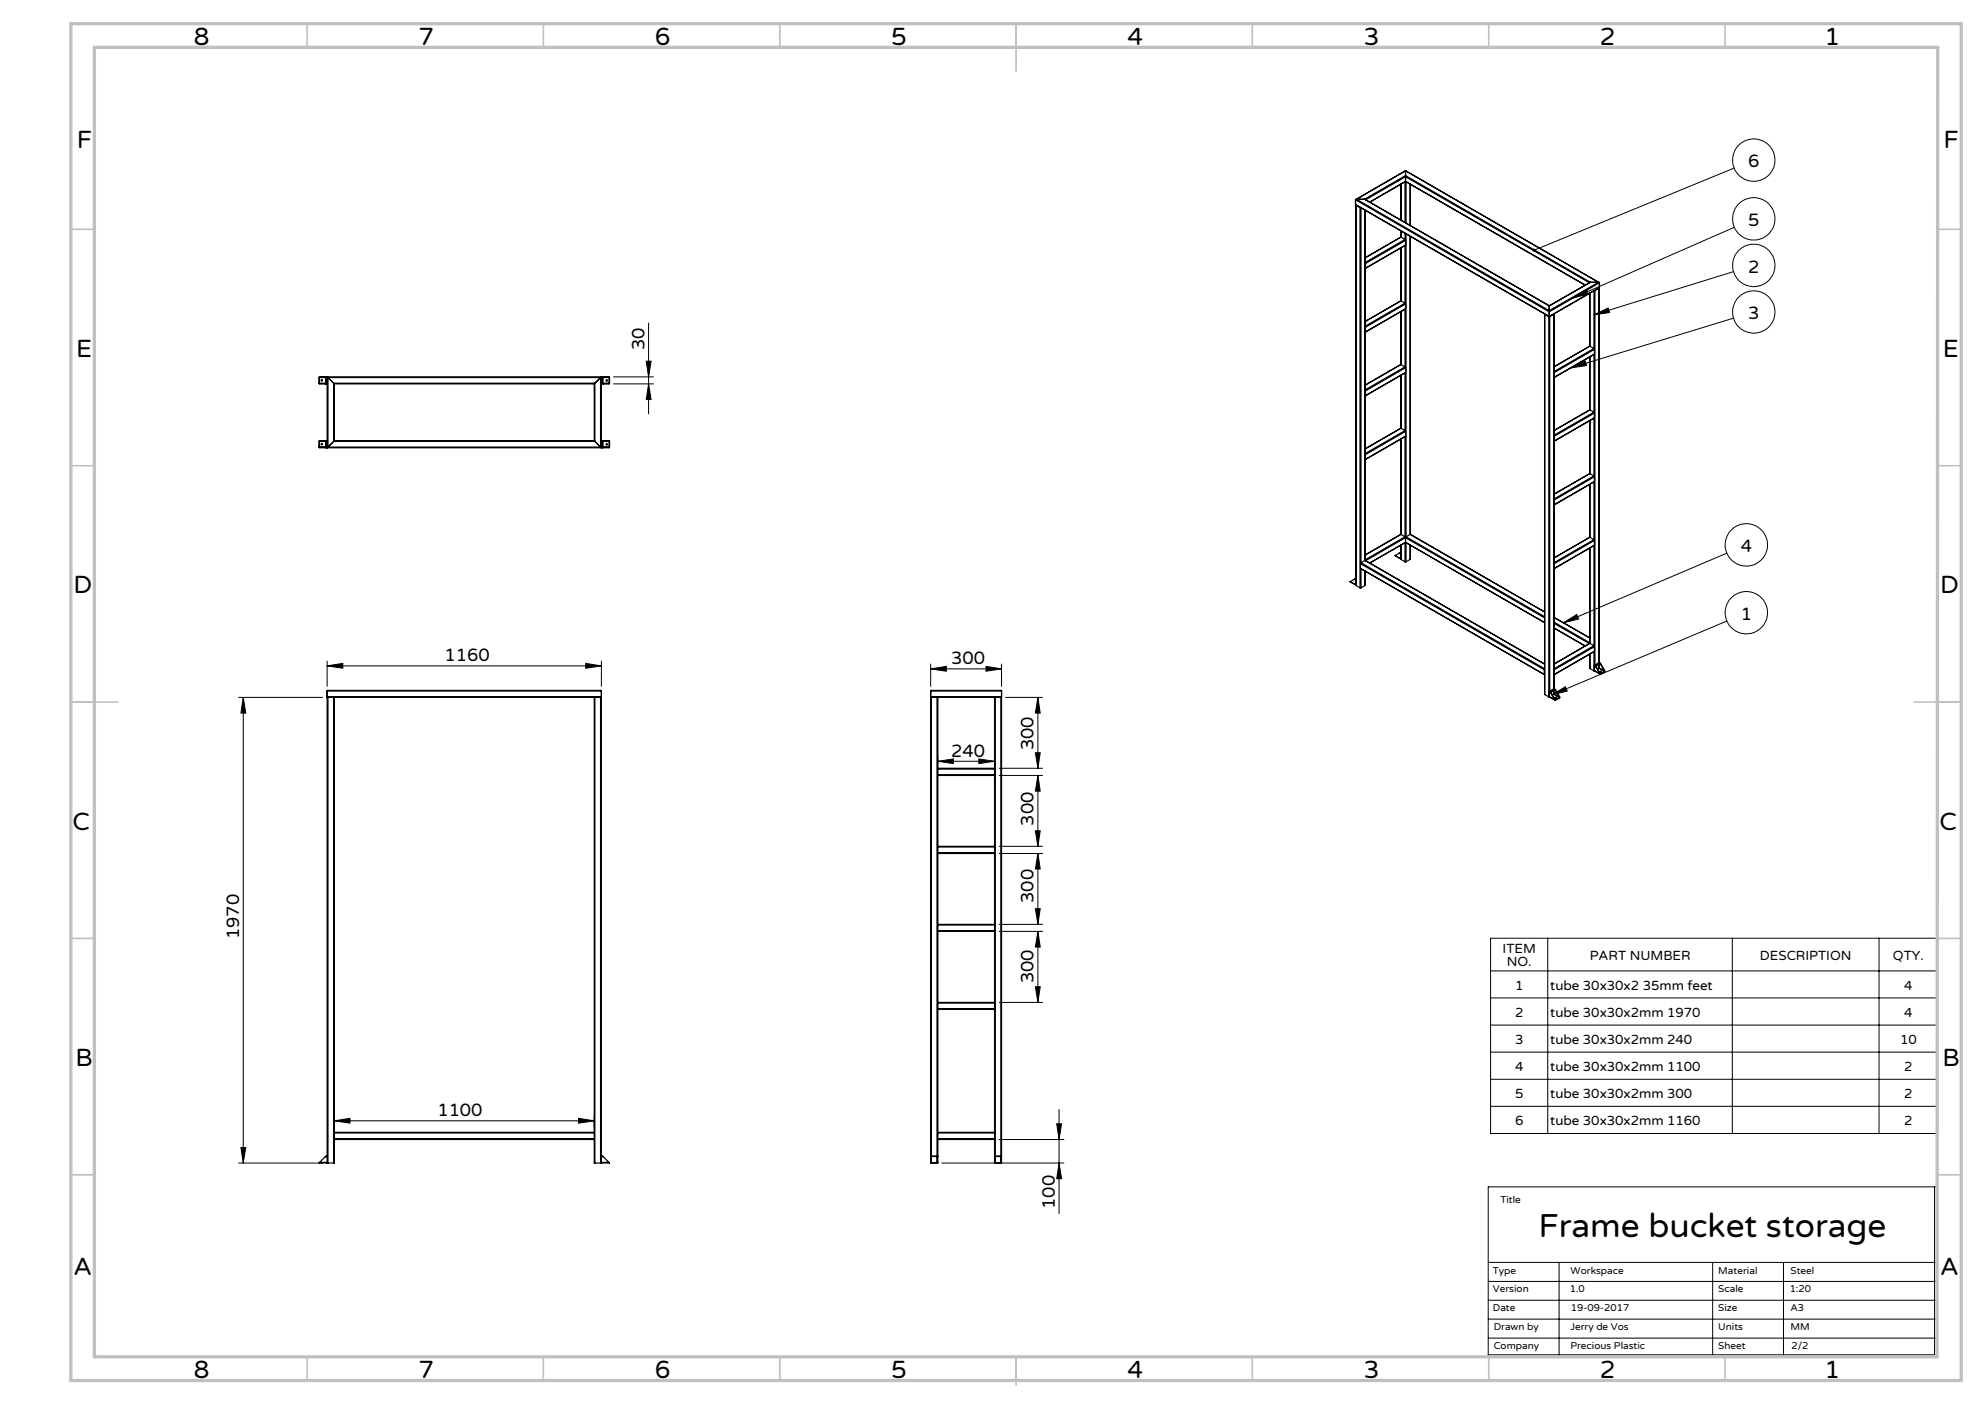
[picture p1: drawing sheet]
<svg xmlns="http://www.w3.org/2000/svg" width="420mm" height="297mm" viewBox="0 0 420 297" stroke-linecap="round" stroke-linejoin="round" font-family="sans-serif">
<!-- layer: Laag 1 -->
<g fill="none" stroke="#000" stroke-width=".21">
<path d="M366.9 35.6l-42.3 17.3M366.8 57.5l-29.5 9.1M367 48.1l-34.2 14.9M129.8 79.7h8.5M136.7 76.4h1.1l-.6 3.3zM137.2 68.3v19.3M332.4 77.8l3-1.4 .3 .9zM332.8 63l2.9-1.8 .4 1zM337.3 66.6l3-1.4 .3 .9zM366.8 67.3l-34.4 10.5M129.8 81.2h8.5M137.2 81.2l.6 3.3h-1.1z"/>
<path d="M365.4 117l-34.6 14.8M69.2 139.8v5.4M127.2 139.8v5.4M330.8 131.8l2.8-1.8 .4 .9zM365.4 131.4l-37 15.6M50.5 147.5h17.7M51.5 147.5l.5 3.3h-1zM51.5 147.5v98.5M69.2 140.9l3.3-.6v1.1zM69.2 140.9h58M123.9 140.3l3.3 .6-3.3 .5zM196.9 141.5l3.3-.5v1z"/>
<path d="M196.9 140.5v4.7M196.9 141.5h15M208.6 141l3.3 .5-3.3 .5zM211.9 140.5v4.7M212.8 147.5h7.8M219.1 159.2h1l-.5 3.3zM219.6 147.5v15M219.6 147.5l.5 3.3h-1zM328.4 147l2.8-1.7 .4 .9zM198.4 161l3.3-.5v1zM198.4 160.1v1.4M198.4 161h12"/>
<path d="M207.1 160.5l3.3 .5-3.3 .5zM210.4 160.1v1.4M211.4 162.5h9.2M211.4 164h9.2M211.4 179h9.2M219.1 175.8h1l-.5 3.2zM219.6 164v15M219.6 164l.5 3.4h-1zM211.4 180.5h9.2M211.4 195.5h9.2M211.4 197h9.2M219.1 192.2h1l-.5 3.3z"/>
<path d="M219.6 180.5v15M219.6 197v15.1M219.6 180.5l.5 3.3h-1zM219.6 197l.5 3.3h-1zM315.4 198.5h94.6v41.3h-94.6zM327.5 198.5v41.3M366.5 198.5v41.3M397.6 198.5v41.3M211.4 212.1h9.2M219.1 208.7h1l-.5 3.4zM315.4 211.1h94.6M315.4 216.8h94.6"/>
<path d="M315.4 205.4h94.6M70.7 237.1l3.3-.5v1zM70.7 236.1v2.6M70.7 237.1h55M122.4 236.6l3.3 .5-3.3 .5zM125.7 236.1v2.6M223.6 237.7h1l-.5 3.3zM224.1 234.7v22M315.4 222.6h94.6M315.4 228.3h94.6M315.4 234h94.6M50.5 246h17.7"/>
<path d="M51 242.7h1l-.5 3.3zM199.3 246h25.8M211.4 241h13.7M224.1 246l.5 3.3h-1zM409.3 251.1v35.5h-94.4M314.9 267h95M314.9 271.1h95M314.9 275.1h95M314.9 279h95M329.9 267v20.1M362.4 267v20.1M377.4 267v20.1"/>
<path d="M314.9 283.1h95M315 287h94.9v-35.9h-95v36h95"/>
<circle cx="371.1" cy="33.9" r="4.5"/>
<circle cx="371.1" cy="56.2" r="4.5"/>
<circle cx="371.1" cy="46.3" r="4.5"/>
<circle cx="371.1" cy="66" r="4.5"/>
<circle cx="369.5" cy="115.2" r="4.5"/>
<circle cx="369.5" cy="129.6" r="4.5"/>
</g>
<g fill="none" stroke="#c0c0c0" stroke-width=".35">
<path d="M65 5v5M115 5v5M165 5v5M215 5v10M265 5v5M315 5v5M365 5v5M15 48.5h5M410 48.5h5M15 98.5h5M410 98.5h5M15 148.5h10"/>
<path d="M405 148.5h10M15 198.5h5M410 198.5h5M15 248.5h5M410 248.5h5M65 287v5M115 287v5M165 287v5M215 287v6M265 287v5M315 287v5M365 287v5"/>
</g>
<path d="M15 5h400v287h-400zM20 10h390l-.1 277h-389.9z" fill="none" stroke="#c0c0c0" stroke-width=".7"/>
<g fill="#000">
<path d="M324.3 52.7v.4l.3-.2-.3 .2a.34 .34 0 0 0 .5 .1 .34 .34 0 0 0 .1-.5 .34 .34 0 0 0-.6 0zM332.8 63l2.9-1.8 .4 1zM337.3 66.6l3-1.4 .3 .9zM332.4 77.8l3-1.4 .3 .9zM330.8 131.8l2.8-1.8 .4 .9zM328.4 147l2.8-1.7 .4 .9z"/>
<path d="M136.7 76.4h1.1l-.6 3.3zM137.2 81.2l.6 3.3h-1.1z"/>
<path d="M69.2 140.9l3.3-.6v1.1zM123.9 140.3l3.3 .6-3.3 .5z"/>
<path d="M196.9 141.5l3.3-.5v1zM208.6 141l3.3 .5-3.3 .5zM198.4 161l3.3-.5v1zM207.1 160.5l3.3 .5-3.3 .5z"/>
<path d="M219.1 159.2h1l-.5 3.3zM219.6 147.5l.5 3.3h-1z"/>
<path d="M219.6 164l.5 3.4h-1zM219.1 175.8h1l-.5 3.2zM219.6 180.5l.5 3.3h-1zM219.1 192.2h1l-.5 3.3zM219.6 197l.5 3.3h-1zM219.1 208.7h1l-.5 3.4zM223.6 237.7h1l-.5 3.3zM224.1 246l.5 3.3h-1z"/>
<path d="M122.4 236.6l3.3 .5-3.3 .5zM70.7 237.1l3.3-.5v1z"/>
<path d="M51 242.7h1l-.5 3.3zM51.5 147.5l.5 3.3h-1z"/>
</g>
<g fill="none" stroke="#000" stroke-width=".25">
<path d="M296.4 39v7.6M296.4 38.9v7.7M297.3 38.5v8.6M297.4 38.4h.1M297.4 37.1v.3M297.4 36.1v.1M297.4 38.3v.1M297.4 36.1l40.9 23.7M297.4 38.4l38 21.9M297.4 36.1l-10.5 6.1M297.4 38.3l-7.6 4.5 7.6-4.4M297.4 37.1l39.1 22.6"/>
<path d="M297.4 36.2v.9M297.4 37.4v.9M297.4 36.2l40.8 23.5M297.4 36.2l-10.4 6M297.4 37.1l-8.7 5.1M297.4 37.4l38.9 22.4M297.4 38.3l38 22M297.4 37.4l-8.4 4.9M297.5 38.5v8.7M298.3 38.9v8.8M298.4 39v8.7M286.8 43.2l.1 .2"/>
<path d="M286.8 42.3l41 23.7M286.8 43.2l41 23.7M286.8 42.3v.9M286.9 43.4h.1M286.9 43.4v80.5M286.9 43.4l40.9 23.6M286.9 43.4l.9 .5M287 42.2l-.2 .1M287 42.2l40.8 23.5M287 42.2h1.7M287.8 43.9l.1 .1M287.8 43.9v80.5"/>
<path d="M288 44v75.1M288.7 42.2h.2M288.7 42.2l39.1 22.5M288.8 44.5v74.1M288.9 55.6v.1M288.9 42.2l38.9 22.5M288.9 44.5v74M288.9 55.7v1M296.4 50.2h.1M296.4 50.2l-7.5 4.3M296.4 52.5v11.1M296.4 48.9v1.3"/>
<path d="M296.4 50.2l.9 .5M296.4 50.2l-7.5 4.4M296.4 52.4v11.2M297.3 50.7l.1 .2M297.3 50.7l-8.4 4.8M297.3 49.4v1.3M297.3 51.9v12.2M297.4 51.8l-8.5 4.9M297.4 50.9v.9M297.4 50.9l-8.5 4.8M297.5 49.5v64.1M298.3 50v63.1"/>
<path d="M298.4 50v63M336.5 59.7l-8.7 5M336.5 59.7h1.7M338.2 59.7l.2 .1M338.2 59.7l-10.4 6M338.4 59.8v1M338.4 59.8l-10.6 6.2M67.6 79.9h1.3M67.6 79.9v1.2M68.8 79.7l.2 .2M68.9 79.9v1.2M69 79.9h.2"/>
<path d="M69 79.9v1.2M69.4 79.9l-.2-.2v15l.2-.1M69.4 79.9v14.7M69.4 79.9h57.7M69.4 79.9l1.2 1.2M127.1 79.9v14.7M127.1 79.9l-1.2 1.2M127.2 79.7l-.1 .2M127.2 79.7v15l-.1-.1M127.2 79.9h.3M127.5 79.9v1.2M127.6 79.9h1.3"/>
<path d="M127.6 79.9v1.2M127.6 79.7l-.1 .2M128.9 79.9v1.2M288.9 69.1v.1M288.9 69.2v1M296.4 77.1h.1M296.4 77.1l-7.5 4.4M296.4 65.9v11.2M296.4 79.4v11.2M296.4 63.6l-7.5 4.4M296.4 63.6l.9 .5M296.4 77.1l.9 .5"/>
<path d="M297.3 64.1l.1 .2M297.3 77.6l.1 .2M297.3 64.1l-8.4 4.9M297.3 77.6l-8.4 4.9M297.3 65.4v12.2M297.3 78.9v12.2M297.4 65.3l-8.5 4.9M297.4 78.8l-8.5 4.9M297.4 64.3v1M297.4 77.8v1M297.4 64.3l-8.5 4.9M297.4 77.8l-8.5 4.9"/>
<path d="M326.8 66.5v80.4M326.8 66.5l.9 .5M327.7 67h.2M327.7 67v80.4M327.8 65.7v.3M327.8 66.9v.1M327.8 64.7h.1M327.8 64.7v1M327.8 66v.9M327.9 67v79.2M328.8 66.5v79.2M328.8 66.5l-.9 .5"/>
<path d="M328.8 78.7l.1 .1M328.9 79.8l-.1 .1M328.9 78.8v1M336.4 62.1v11.1M336.4 75.5v11.2M336.4 73.2l-7.6 4.4M336.4 73.2l.9 .5M336.4 62v11.2M337.3 73.7l.1 .2M337.3 73.7l-8.5 4.9M337.3 61.5v12.2M337.3 75v12.2"/>
<path d="M337.3 61.5h.2M337.4 74.9l-8.5 5M337.4 73.9v1M337.4 73.9l-8.5 4.9M337.4 74.9l-8.5 4.9M337.5 61.5v79.2M338.3 60.9l-.8 .6M338.3 60.9l-10.5 6.1M338.3 60.9v79.3M338.4 60.8l-.1 .1M338.4 60.8l-10.6 6.1M67.6 94.6h1.3"/>
<path d="M67.6 93.4h1.3M67.6 81.1h1.3M67.6 93.4v1.2M68.8 93.2l.2 .2M68.9 93.4v1.2M69 94.6l-.2 .1M69 81.1l-.2 .1M69 81.1h.2M69 93.4h.2M69 94.6h.2M69 93.4v1.2M69.2 93.2h-1.6l-.1 1.4h61.5l-.1-1.4h-1.7"/>
<path d="M69.2 81.2h-1.6l-.1-1.4h61.5l-.1 1.4h-1.7M69.4 94.6h57.7M70.6 81.1l.1 .1M70.6 81.1v12.3M70.6 81.1h55.3M70.6 93.4h55.3M70.6 93.4l-1.2 1.2M70.7 93.2l-.1 .2M70.7 81.2v12M70.7 81.2h55M70.7 93.2h55M125.7 93.2l.2 .2"/>
<path d="M125.7 81.2v12M125.9 81.1l-.2 .1M125.9 81.1v12.3M125.9 93.4l1.2 1.2M127.2 81.1h.3M127.2 93.4h.3M127.2 94.6h.3M127.5 94.6l.1 .1M127.5 81.1l.1 .1M127.5 93.4v1.2M127.6 93.4h1.3M127.6 94.6h1.3"/>
<path d="M127.6 81.1h1.3M127.6 93.4v1.2M127.6 93.2l-.1 .2M128.9 93.4v1.2M288.9 96v.2M288.9 82.5v.2M288.9 82.7v1M288.9 96.2v1M296.4 90.6h.1M296.4 90.6l-7.5 4.3 7.5-4.3M296.4 92.9v20.1M296.4 90.6l.9 .5"/>
<path d="M296.4 92.8v20.3M297.3 91.1l.1 .2M297.3 91.1l-8.4 4.9M297.3 92.4v21.2M297.4 92.2l-8.5 5M297.4 91.3v.9M297.4 91.3l-8.5 4.9M328.8 92.1l.1 .2M328.9 93.3h-.1M328.9 92.3v1M336.4 89v11.2M336.4 86.7l-7.6 4.3"/>
<path d="M336.4 86.7l.9 .5M336.4 86.7l-7.6 4.4M337.3 87.2l.1 .2M337.3 87.2l-8.5 4.9M337.3 88.5v12.2M337.4 88.4l-8.5 4.9M337.4 87.4l-8.5 4.9M337.4 87.4v1M287.9 119.2l38.8 22.5M287.9 119.2v1M288 119.1l-.1 .1M288 119.1l38.8 22.4"/>
<path d="M288.8 118.6h.1M288.8 118.6l-.8 .5M288.8 118.6l38 21.9M288.9 118.6l37.9 21.8M295.2 117.5l1.1 .7M296.1 117l-.9 .5M296.1 117l.2 .2M296.3 116.9l-.2 .1M296.3 116.9l.1 .1M296.3 117.2v1M296.4 113v.1M296.4 113l-7.5 4.4"/>
<path d="M296.4 115.3v3.1M296.4 117l-.1 .2M296.4 116.8l-.1 .1M296.4 113.1l.9 .5M296.4 118.4l.9 .4M296.4 113.1l-7.5 4.3M297.3 113.6l-8.4 4.9v.1M297.3 113.6l.1 .1M297.3 118.8h.2M297.3 114.8v4M297.4 114.7l29.4 17zM297.4 114.7v.1"/>
<path d="M297.4 114.7l-7.6 4.4M297.4 113.7v1M297.4 113.7l29.4 17M297.4 113.7l-8.4 4.9M297.5 113.6l-.1 .1M297.5 113.6l29.3 16.9M297.5 114.8v4M298.3 113.1l28.5 16.3M298.3 113.1l-.8 .5M298.3 118.4l-.8 .4M298.3 113.1l28.5 16.4M298.3 115.3v3.1"/>
<path d="M298.4 115.3l-.1 3.1M328.8 119.1l.1 .1M328.8 118l7.6-4.3zM328.8 105.6l.1 .2M328.9 106.7l-.1 .1M328.9 105.8v.9M328.9 119.2v1M336.4 102.5v11.2M336.4 116v20.1M336.4 100.2l-7.6 4.3M336.4 113.7l.9 .5M336.4 100.2l.9 .5"/>
<path d="M336.4 100.2l-7.6 4.4M336.4 102.4v11.3M336.4 115.9v20.2M337.3 114.2l.1 .1M337.3 100.7l.1 .2M337.3 114.2l-8.5 4.8M337.3 100.7l-8.5 4.8M337.3 101.9v12.3M337.3 115.4v21.2M337.4 115.3l-8.5 5M337.4 101.8l-8.5 5M337.4 100.9v.9"/>
<path d="M337.4 114.3v1M337.4 114.3l-8.5 4.9M337.4 115.3l-8.5 4.9M337.4 100.9l-8.5 4.9M337.4 101.8l-8.5 4.9M285.7 123l1.1 .7M286.5 122.6l.3 .1M286.5 122.6l-.8 .4M286.7 122.4l-.2 .2M286.7 122.4l.2 .1M286.8 122.7v1M286.9 122.6l-.1 .1"/>
<path d="M286.9 122.3l-.2 .1M286.9 123.9l.9 .5M287.8 124.4h.2M287.9 120.2l38.8 22.5M288 120.3v4.1M288.8 123.9l-.8 .5M288.8 120.8v3.1M288.9 120.9l-.1 3M328.8 132.9l6.6 3.8M328.8 130.6l7.6 4.4M328.8 131.6l7.6 4.4M328.8 131.9l7.5 4.2"/>
<path d="M328.8 132.8l6.6 3.8M328.9 120.2l-.1 .1M336.4 136l-.1 .1M336.4 138.4v3M336.4 136.1l-7.6 4.3M336.4 136.1l.9 .5M336.4 136.1l-7.6 4.4M337.3 136.6l.1 .2M337.3 136.6l-8.5 4.9M337.3 137.9v4M337.4 137.8l-8.5 4.9M337.4 136.8v1"/>
<path d="M337.4 136.8l-8.5 4.9M69.2 147.4l.2 .1M69.2 146.2h58M69.2 147.4h58M69.2 146.2v1.2M69.4 146l-.2 .2M69.4 146h57.7l.1 .2M69.4 147.5h-.2v97M69.4 147.5h1.2M69.4 147.5v98.5M70.6 147.5h.1M70.6 147.5v98.5"/>
<path d="M70.7 147.5h55M70.7 147.5v92M125.7 147.5h.2M125.7 147.5v92M125.9 147.5h1.2M125.9 147.5v98.5M127.1 147.5h.1v97M127.1 147.5v98.5M127.2 147.4l-.1 .1M127.2 146.2v1.2M196.9 147.4l.2 .1M196.9 146.2h15"/>
<path d="M196.9 147.4h15M196.9 146.2v1.2M197.1 146h14.7l.1 .2M197.1 146l-.2 .2M197.1 147.5h-.2v98.5h.2M197.1 147.5h1.2M197.1 147.5v97M198.3 147.5h.1M198.3 147.5v97M198.4 147.5h12M198.4 147.5v15M210.4 147.5h.2"/>
<path d="M210.4 147.5v15M210.6 147.5h1.2M210.6 147.5v97M211.8 147.5h.1v98.5h-.1M211.8 147.5v97M211.9 147.4l-.1 .1M211.9 146.2v1.2M326.7 141.7v1M326.8 141.5l-.1 .2M326.8 146.9l.9 .5M327.7 147.4l.2 .1M327.8 147.4l1.2 .7"/>
<path d="M327.8 146.4v1M327.8 146.4l.3 .1M327.8 147.4l1.1 .6M327.9 146.2l-.1 .2M327.9 146.2l.2 .1M328.1 146.3v.2M328.1 146.5l.8 1.5M328.8 145.7l.2 .1M328.8 146.9l-.3 .1M328.8 146.9l1.1 .6M328.8 145.7l-.9 .5M328.8 145.7l.1 .1"/>
<path d="M328.8 146.1v.8M328.8 146.8v.1M328.8 146v.8M328.8 146.8l1.1 .7M328.8 141.5l.1 .2M328.9 142.7h-.1M328.9 141.7v1M328.9 145.8l.2 .1 1 1.6-1 .7-.2-.2M328.9 145.8l-.8 .5M329 145.9l.1 .1M329 145.9l-.8 .5 .8 1.6M329 148h.1"/>
<path d="M329 147.5l.3 .1zM329 147.6h.3M329.1 146l.8 1.5M329.9 147.5h.1M329.9 147.5l-.8 .5M336.4 141.4l.9 .5M337.3 141.9h.1M337.4 141.8v.1M337.4 140.9v.9M337.4 140.9l.2 .1M337.4 141.8l1.1 .7M337.4 141.9l1.2 .7"/>
<path d="M337.5 140.7l-.1 .2M337.5 140.7l.1 .1M337.6 140.8v.2M337.6 141l.9 1.5M338.3 140.2l.3 .1M338.3 141.4l1.2 .5M338.3 141.4l-.3 .1M338.3 141.4l1.2 .6M338.3 140.2l-.8 .5M338.3 140.2l.2 .1M338.3 140.5v.9M338.5 140.3l.2 .1 .9 1.5v.2l-.9 .5-.2-.1"/>
<path d="M338.5 140.3l-.9 .5M338.6 140.4v.1M338.6 140.4l-.9 .5 .9 1.5M338.6 142.4v.1M338.6 142.1h.2M338.6 140.5l.9 1.4M339.5 141.9v.1M339.5 142l-.9 .5M198.4 179v.2M198.4 163.9v.1M198.4 162.5v.2M198.4 162.7v1.2"/>
<path d="M198.4 164v15M198.4 179.2v1.2M198.4 179.2h12M198.4 179h12M198.4 164h12M198.4 163.9h12M198.4 162.7h12M198.4 162.5h12M210.4 179v.2M210.4 163.9v.1M210.4 162.5v.2M210.4 162.7v1.2"/>
<path d="M210.4 164v15M210.4 179.2v1.2M198.4 180.4v.1M198.4 196.9v.1M198.4 195.5v.2M198.4 180.4h12M198.4 180.5v15M198.4 195.7v1.2M198.4 197v15.1M198.4 180.5h12M198.4 196.9h12M198.4 195.7h12"/>
<path d="M198.4 197h12M198.4 195.5h12M210.4 180.4v.1M210.4 196.9v.1M210.4 195.5v.2M210.4 180.5v15M210.4 195.7v1.2M210.4 197v15.1M198.4 213.4v.1M198.4 212.1v.1M198.4 212.2v1.2M198.4 213.5v26"/>
<path d="M198.4 213.5h12M198.4 213.4h12M198.4 212.2h12M198.4 212.1h12M210.4 213.4v.1M210.4 212.1v.1M210.4 212.2v1.2M210.4 213.5v26M70.7 239.5v.2M70.7 239.7h55M70.7 239.7v1.2M70.7 239.5h55"/>
<path d="M125.7 239.5v.2M125.7 239.7v1.2M198.4 239.5v.2M198.4 239.7h12M198.4 239.5h12M198.4 239.7v1.2M210.4 239.5v.2M210.4 239.7v1.2M67.6 245.9l-.1 .1h1.7M67.6 245.9h1.6M68.8 244.7h.4M68.8 244.7l-1.2 1.2"/>
<path d="M69.2 246h.2M69.2 244.5v.2M69.2 244.5l-.4 .2M69.2 245.9v.1M69.2 244.7v1.2M69.4 246h1.2M70.7 240.9v.1M70.7 241v5h-.1M70.7 240.9h55M70.7 241h55M125.7 240.9v.1M125.7 241v5h.2"/>
<path d="M125.9 246h1.2M127.1 246h.1M127.2 244.5v.2M127.2 244.5l.4 .2M127.2 245.9v.1M127.2 244.7v1.2M127.2 244.7h.4M127.2 245.9h1.6M127.6 244.7l1.2 1.2M128.8 245.9l.2 .1h-1.8M196.9 245.9l.2 .1M197 245.9l.1 .1"/>
<path d="M197.1 244.5l-.2 .2M197.1 244.6l-.1 .1M197.1 246h1.2M197.1 244.5h1.2M197.1 244.6h1.2M197.1 244.6v1.4M198.3 244.5l.1 .2M198.3 244.6v1.4M198.4 240.9v.1M198.4 241v5h-.1M198.4 245.9l-.1 .1M198.4 240.9h12"/>
<path d="M198.4 241h12M210.4 240.9v.1M210.4 241v5h.2M210.4 245.9l.2 .1M210.6 244.5l-.2 .2M210.6 244.6v1.4M210.6 246h1.2M210.6 244.5h1.2M210.6 244.6h1.2M211.8 244.5l.1 .2M211.8 244.6v.1M211.8 244.6v1.4"/>
<path d="M211.8 245.9v.1M211.9 245.9l-.1 .1"/>
<circle cx="68.1" cy="94" r=".15"/>
<circle cx="68.1" cy="80.5" r=".15"/>
<circle cx="128.4" cy="94" r=".15"/>
<circle cx="128.4" cy="80.5" r=".15"/>
<circle cx="338.7" cy="142.1" r=".12"/>
</g>
<text font-size="7.1" x="325.5" y="261.6">Frame bucket storage</text>
<g font-size="5.3">
<text x="41" y="9.5">8</text>
<text x="88.5" y="9.5">7</text>
<text x="138.5" y="9.5">6</text>
<text x="188.5" y="9.5">5</text>
<text x="238.5" y="9.5">4</text>
<text x="288.5" y="9.5">3</text>
<text x="338.5" y="9.5">2</text>
<text x="386" y="9.5">1</text>
<text x="16.2" y="31.3">F</text>
<text x="411.2" y="31.3">F</text>
<text x="16.1" y="75.5">E</text>
<text x="411.1" y="75.5">E</text>
<text x="15.5" y="125.5">D</text>
<text x="410.5" y="125.5">D</text>
<text x="15.4" y="175.5">C</text>
<text x="410.4" y="175.5">C</text>
<text x="16" y="225.5">B</text>
<text x="411" y="225.5">B</text>
<text x="15.5" y="269.8">A</text>
<text x="410.5" y="269.8">A</text>
<text x="41" y="291.5">8</text>
<text x="88.5" y="291.5">7</text>
<text x="138.5" y="291.5">6</text>
<text x="188.5" y="291.5">5</text>
<text x="238.5" y="291.5">4</text>
<text x="288.5" y="291.5">3</text>
<text x="338.5" y="291.5">2</text>
<text x="386" y="291.5">1</text>
</g>
<g font-size="3.8">
<text x="369.9" y="35.4">6</text>
<text x="369.9" y="47.8">5</text>
<text x="369.9" y="57.7">2</text>
<text x="369.9" y="67.5">3</text>
<text x="136.3" y="74.1" transform="rotate(-90 136.3 74.1)">30</text>
<text x="368.3" y="116.8">4</text>
<text x="368.3" y="131.1">1</text>
<text x="94" y="139.9">1160</text>
<text x="201.2" y="140.6">300</text>
<text x="201.2" y="160.1">240</text>
<text x="218.7" y="158.8" transform="rotate(-90 218.7 158.8)">300</text>
<text x="218.7" y="174.7" transform="rotate(-90 218.7 174.7)">300</text>
<text x="218.7" y="191" transform="rotate(-90 218.7 191)">300</text>
<text x="50.6" y="198.7" transform="rotate(-90 50.6 198.7)">1970</text>
<text x="218.7" y="208" transform="rotate(-90 218.7 208)">300</text>
<text x="92.5" y="236.2">1100</text>
<text x="223.2" y="255.7" transform="rotate(-90 223.2 255.7)">100</text>
</g>
<g font-size="2.8">
<text x="317.9" y="201.6">ITEM</text>
<text x="336.4" y="203">PART NUMBER</text>
<text x="372.4" y="203">DESCRIPTION</text>
<text x="400.5" y="203">QTY.</text>
<text x="318.8" y="204.4">NO.</text>
<text x="320.6" y="209.3">1</text>
<text x="328" y="209.3">tube 30x30x2 35mm feet</text>
<text x="402.9" y="209.3">4</text>
<text x="320.6" y="215.1">2</text>
<text x="328" y="215.1">tube 30x30x2mm 1970</text>
<text x="402.9" y="215.1">4</text>
<text x="320.6" y="220.8">3</text>
<text x="328" y="220.8">tube 30x30x2mm 240</text>
<text x="402" y="220.8">10</text>
<text x="320.6" y="226.5">4</text>
<text x="328" y="226.5">tube 30x30x2mm 1100</text>
<text x="402.9" y="226.5">2</text>
<text x="320.6" y="232.3">5</text>
<text x="328" y="232.3">tube 30x30x2mm 300</text>
<text x="402.9" y="232.3">2</text>
<text x="320.6" y="238">6</text>
<text x="328" y="238">tube 30x30x2mm 1160</text>
<text x="402.9" y="238">2</text>
</g>
<g font-size="2.1">
<text x="317.5" y="254.4">Title</text>
<text x="315.9" y="269.4">Type</text>
<text x="332.3" y="269.4">Workspace</text>
<text x="363.6" y="269.4">Material</text>
<text x="378.9" y="269.4">Steel</text>
<text x="315.9" y="273.3">Version</text>
<text x="332.1" y="273.3">1.0</text>
<text x="363.6" y="273.3">Scale</text>
<text x="378.7" y="273.3">1:20</text>
<text x="315.9" y="277.3">Date</text>
<text x="316" y="281.4">Drawn by</text>
<text x="332.3" y="281.3">Jerry de Vos</text>
<text x="332.4" y="277.3">19-09-2017</text>
<text x="363.6" y="281.4">Units</text>
<text x="363.6" y="277.3">Size</text>
<text x="378.8" y="281.4">MM</text>
<text x="378.8" y="277.3">A3</text>
<text x="316" y="285.3">Company</text>
<text x="332.3" y="285.3">Precious Plastic</text>
<text x="363.6" y="285.3">Sheet</text>
<text x="379.1" y="285.3">2/2</text>
</g>
</svg>
